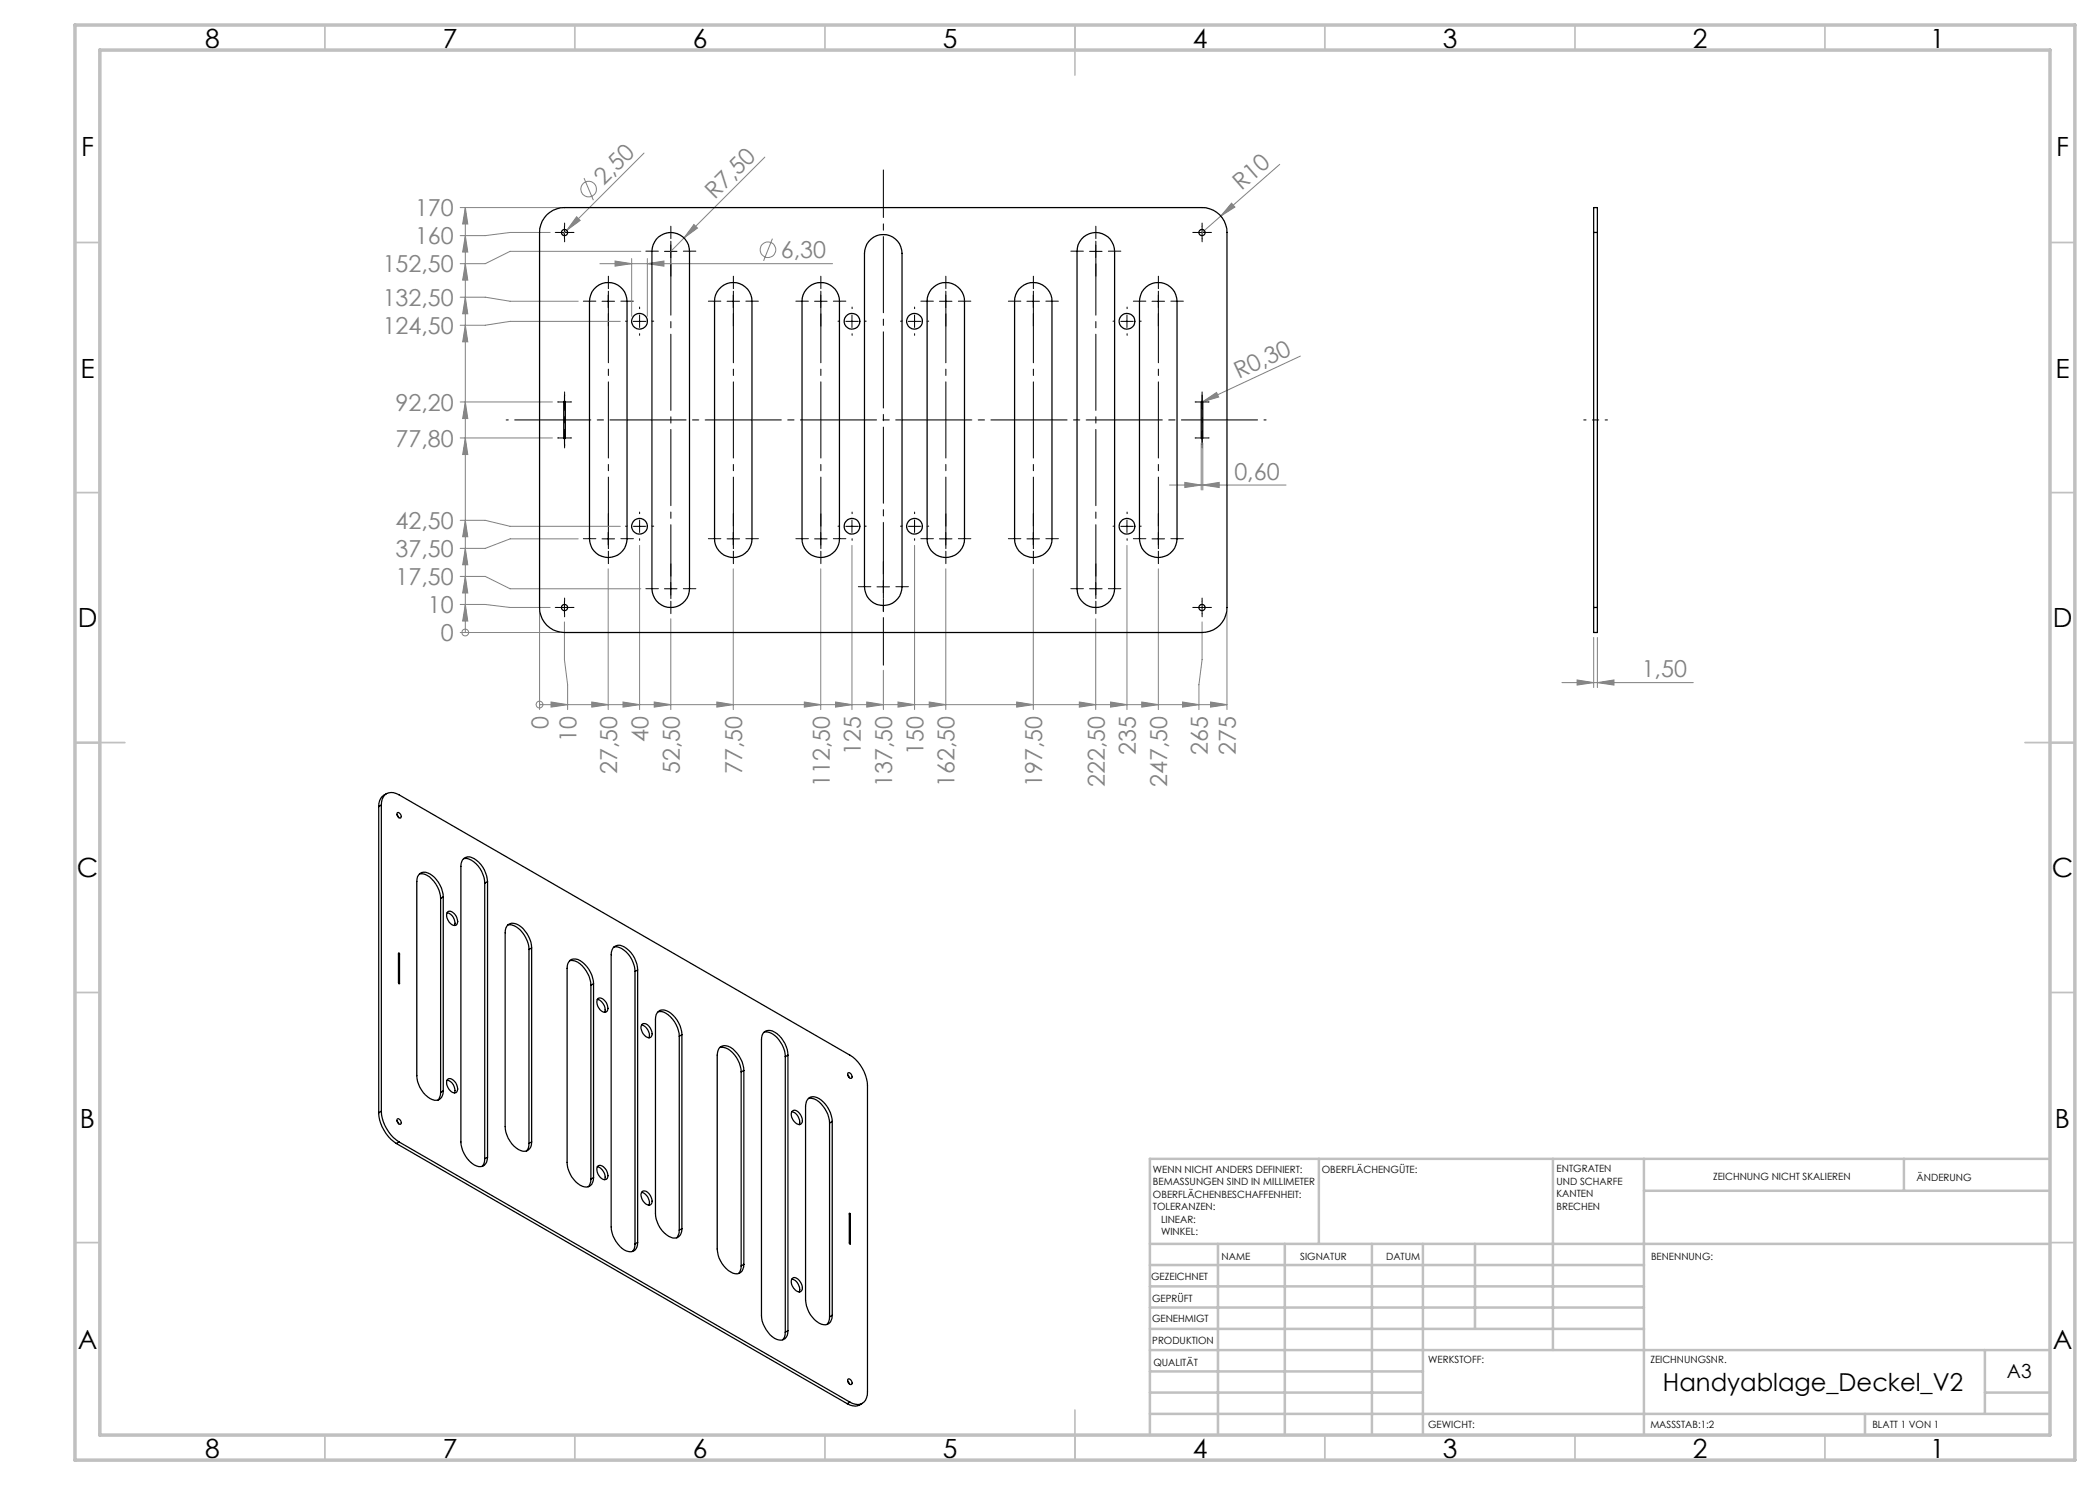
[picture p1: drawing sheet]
<svg xmlns="http://www.w3.org/2000/svg" width="420mm" height="297mm" viewBox="0 0 420 297" stroke-linecap="round" stroke-linejoin="round" font-family="sans-serif">
<g fill="none" stroke="#808080" stroke-width=".2">
<path d="M116.8 35.6l1.9 4.4M128.8 30.6l-16.3 16.4M153 31.4l-16.2 16.2M255.9 32.9l-11.7 10.3M92 59.4h5l5 .9h13.6M92 41.5h19.9M93.1 41.5v85M93.1 59.4l.5 3.4h-1.1zM93.1 52.7l.5 3.3h-1.1zM93.1 47.1l.5 3.3h-1.1zM93.1 41.5l.5 3.3h-1.1zM110 46.5h-8l-5 .6h-5"/>
<path d="M115.3 43.4l.7 .7-2.7 2zM120 52.7h46.5M123 52.2l3.3 .5-3.3 .5zM126.3 51.7v11.5M128.2 50.3h-26.2l-5 2.4h-5M129.5 52.7l3.3-.5v1zM129.5 51.7v11.5M136.8 47.6l-2.6 2.7M138.8 44.9l.7 .7-2.7 2zM154.5 47.7l-1.8 4.5M244.2 43.2l-3.8 3.3M246.3 40.6l.7 .8-2.8 1.8z"/>
<path d="M93.1 65l.5 3.4h-1.1zM124.1 64.3h-22.1l-5 .7h-5M260.1 71.2l-19.6 9.2M92 87.6h18.5M92 80.4h18.5M93.1 87.6l.5 3.3h-1.1zM93.1 80.4l.5 3.3h-1.1zM233.9 97h23.3M237 96.5l3.2 .5-3.2 .5zM240.2 88.6v9.4M240.5 80.4l2.8-1.9 .4 .9zM240.5 80.4h-.1"/>
<path d="M240.6 97l3.2-.5v1zM240.6 88.6v9.4M92 115.3h5l5 2.5h26.2M92 104.1h5l5 1.2h22.1M93.1 115.3l.5 3.3h-1.1zM93.1 109.7l.5 3.3h-1.1zM93.1 104.1l.5 3.2h-1.1zM115.6 107.8h-13.6l-5 1.9h-5M121.6 113.8v28.1M127.9 109.1v32.8M146.6 113.8v28.1M164.1 113.8v28.1"/>
<path d="M170.4 109.1v32.8M182.9 109.1v32.8M189.2 113.8v28.1M206.7 113.8v28.1M225.4 109.1v32.8M231.7 113.8v28.1M92 126.5h19.9M92 120.9h5l5 .6h8M93.1 126.5h.1M93.1 120.9l.5 3.3h-1.1zM107.9 122.5v19.4M112.9 124.4v7.5l.6 5v5"/>
<path d="M134.2 123.8v18.1M176.7 134.1v7.8M219.1 123.8v18.1M240.4 124.4v7.5l-.6 5v5M245.4 122.5v19.4M312.4 136.5h26.3M315.4 136l3.3 .5-3.3 .5zM318.7 127.5v10M319.5 136.5l3.3-.5v1zM319.5 127.5v10M107.9 140.9h.1M107.9 140.9h137.5"/>
<path d="M110.2 140.4l3.3 .5-3.3 .5zM118.4 140.4l3.2 .5-3.2 .5zM124.6 140.4l3.3 .5-3.3 .5zM130.8 140.4l3.4 .5-3.4 .5zM143.4 140.4l3.2 .5-3.2 .5zM160.9 140.4l3.2 .5-3.2 .5zM167.1 140.4l3.3 .5-3.3 .5zM173.4 140.4l3.3 .5-3.3 .5zM179.6 140.4l3.3 .5-3.3 .5zM185.8 140.4l3.4 .5-3.4 .5zM203.3 140.4l3.4 .5-3.4 .5zM215.9 140.4l3.2 .5-3.2 .5z"/>
<path d="M222.1 140.4l3.3 .5-3.3 .5zM228.4 140.4l3.3 .5-3.3 .5zM236.5 140.4l3.3 .5-3.3 .5zM242.1 140.4l3.3 .5-3.3 .5z"/>
<circle cx="117.7" cy="37.8" r="1.57"/>
<circle cx="153.6" cy="49.9" r="1.55"/>
<circle cx="93" cy="126.5" r=".69"/>
<circle cx="107.9" cy="140.9" r=".68"/>
</g>
<path d="M253.2 84h-152" fill="none" stroke="#000" stroke-width=".2" stroke-dasharray="15.2 1.3 1.3 1.3" stroke-dashoffset="-1.7"/>
<path d="M176.7 133v-99" fill="none" stroke="#000" stroke-width=".2" stroke-dasharray="15.2 1.3 1.3 1.3" stroke-dashoffset="5.7"/>
<path d="M189.2 58.2v51.5M206.7 58.2v51.5M231.7 58.2v51.5M121.7 109.7v-51.5M146.7 109.7v-51.5M164.2 109.7v-51.5" fill="none" stroke="#000" stroke-width=".2" stroke-dasharray="15.2 1.3 1.3 1.3" stroke-dashoffset=".9"/>
<path d="M219.2 48.2v71.5M134.2 119.7v-71.5" fill="none" stroke="#000" stroke-width=".2" stroke-dasharray="15.2 1.3 1.3 1.3" stroke-dashoffset=".4"/>
<path d="M112.9 78.4v11.2M240.4 78.4v11.2" fill="none" stroke="#000" stroke-width=".2" stroke-dasharray="15.2 1.3 1.3 1.3" stroke-dashoffset="11.5"/>
<g fill="none" stroke="#000" stroke-width=".2" stroke-dasharray="15.2 1.3 1.3 1.3">
<path d="M111.7 46.5h-.7M112.9 45.2v-.6M112.9 47.7v.7M114.2 46.5h.6M121.7 57.7v-2.5M131.7 50.2h-2.5M134.2 47.7v-2.5M134.2 52.7v2.5M136.7 50.2h2.5M146.7 57.7v-2.5M164.2 57.7v-2.5M189.2 57.7v-2.5"/>
<path d="M206.7 57.7v-2.5M216.7 50.2h-2.5M219.2 47.7v-2.5M219.2 52.7v2.5M221.7 50.2h2.5M231.7 57.7v-2.5M239.2 46.5h-.7M240.4 45.2v-.6M240.4 47.7v.7M241.7 46.5h.6M112.9 79.1v-.1M119.2 60.2h-2.5"/>
<path d="M121.7 62.7v2.5M124.2 60.2h2.5M125.4 64.2h-.3M127.9 61.7v-.3M127.9 66.7v.4M130.4 64.2h.3M144.2 60.2h-2.5M146.7 62.7v2.5M149.2 60.2h2.5M161.7 60.2h-2.5M164.2 62.7v2.5M166.7 60.2h2.5"/>
<path d="M167.9 64.2h-.3M170.4 61.7v-.3M170.4 66.7v.4M172.9 64.2h.3M180.4 64.2h-.3M182.9 61.7v-.3M182.9 66.7v.4M185.4 64.2h.3M186.7 60.2h-2.5M189.2 62.7v2.5M191.7 60.2h2.5M204.2 60.2h-2.5"/>
<path d="M206.7 62.7v2.5M209.2 60.2h2.5M222.9 64.2h-.3M225.4 61.7v-.3M225.4 66.7v.4M227.9 64.2h.3M229.2 60.2h-2.5M231.7 62.7v2.5M234.2 60.2h2.5M240.4 79.1v-.1M111.7 80.4h-.2M111.7 87.6h-.2"/>
<path d="M112.9 81.6v.2M112.9 86.3v-.1M112.9 88.8v.4M114.2 80.4h.1M114.2 87.6h.1M239.2 80.4h-.2M239.2 87.6h-.2M240.4 81.6v.2M240.4 86.3v-.1M240.4 88.8v.2M241.7 80.4h.1M241.7 87.6h.1"/>
<path d="M119.2 107.7h-2.5M121.7 105.2v-2.5M121.7 110.2v2.5M124.2 107.7h2.5M125.4 105.2h-.3M127.9 102.7v-.3M127.9 107.7v.4M130.4 105.2h.3M131.7 117.7h-2.5M134.2 115.2v-2.5M136.7 117.7h2.5M144.2 107.7h-2.5"/>
<path d="M146.7 105.2v-2.5M146.7 110.2v2.5M149.2 107.7h2.5M161.7 107.7h-2.5M164.2 105.2v-2.5M164.2 110.2v2.5M166.7 107.7h2.5M167.9 105.2h-.3M170.4 102.7v-.3M170.4 107.7v.4M172.9 105.2h.3M174.2 117.3h-2.5"/>
<path d="M176.7 114.8v-2.5M176.7 119.8v2.5M179.2 117.3h2.5M180.4 105.2h-.3M182.9 102.7v-.3M182.9 107.7v.4M185.4 105.2h.3M186.7 107.7h-2.5M189.2 105.2v-2.5M189.2 110.2v2.5M191.7 107.7h2.5M204.2 107.7h-2.5"/>
<path d="M206.7 105.2v-2.5M206.7 110.2v2.5M209.2 107.7h2.5M216.7 117.7h-2.5M219.2 115.2v-2.5M221.7 117.7h2.5M222.9 105.2h-.3M225.4 102.7v-.3M225.4 107.7v.4M227.9 105.2h.3M229.2 107.7h-2.5M231.7 105.2v-2.5"/>
<path d="M231.7 110.2v2.5M234.2 107.7h2.5M111.7 121.5h-.7M112.9 120.2v-.6M112.9 122.7v.7M114.2 121.5h.6M134.2 120.2v2.5M219.2 120.2v2.5M239.2 121.5h-.7M240.4 120.2v-.6M240.4 122.7v.7M241.7 121.5h.6"/>
</g>
<path d="M316.7 84h4.8" fill="none" stroke="#000" stroke-width=".2" stroke-dasharray="15.2 1.3 1.3 1.3" stroke-dashoffset="14.8"/>
<g fill="none" stroke="#000" stroke-width=".2">
<path d="M111.7 46.5h2.5M112.9 45.3v2.5M121.6 59v2.5M132.9 50.3h2.5M134.2 49v2.5M146.6 59v2.5M164.1 59v2.5M189.2 59v2.5M206.7 59v2.5M217.9 50.3h2.5M219.1 49v2.5M231.7 59v2.5"/>
<path d="M239.1 46.5h2.6M240.4 45.3v2.5M112.9 79.2v2.5M120.4 60.3h2.5M126.6 64.3h2.6M127.9 63v2.5M145.4 60.3h2.5M162.9 60.3h2.5M169.2 64.3h2.5M170.4 63v2.5M181.6 64.3h2.5M182.9 63v2.5"/>
<path d="M187.9 60.3h2.5M205.4 60.3h2.5M224.2 64.3h2.5M225.4 63v2.5M230.4 60.3h2.5M240.4 79.2v2.5M111.7 80.4h2.5M111.7 87.6h2.5M112.9 86.4v2.5M239.1 80.4h2.6M239.1 87.6h2.6M240.4 86.4v2.5"/>
<path d="M120.4 107.8h2.5M121.6 106.5v2.5M126.6 105.3h2.6M127.9 104v2.5M132.9 117.8h2.5M134.2 116.5v2.5M145.4 107.8h2.5M146.6 106.5v2.5M162.9 107.8h2.5M164.1 106.5v2.5M169.2 105.3h2.5M170.4 104v2.5"/>
<path d="M175.4 117.4h2.5M176.7 116.1v2.5M181.6 105.3h2.5M182.9 104v2.5M187.9 107.8h2.5M189.2 106.5v2.5M205.4 107.8h2.5M206.7 106.5v2.5M217.9 117.8h2.5M219.1 116.5v2.5M224.2 105.3h2.5M225.4 104v2.5"/>
<path d="M230.4 107.8h2.5M231.7 106.5v2.5M111.7 121.5h2.5M112.9 120.3v2.5M239.1 121.5h2.6M240.4 120.3v2.5"/>
</g>
<g fill="none" stroke="#c0c0c0" stroke-width=".35">
<path d="M65 5v5M115 5v5M165 5v5M215 5v10M265 5v5M315 5v5M365 5v5M15 48.5h5M410 48.5h5M15 98.5h5M410 98.5h5M15 148.5h10"/>
<path d="M405 148.5h10M15 198.5h5M410 198.5h5M15 248.5h5M410 248.5h5M65 287v5M115 287v5M165 287v5M215 282v10M265 287v5M315 287v5M365 287v5"/>
</g>
<g fill="none" stroke="#c0c0c0" stroke-width=".5">
<path d="M263.8 231.8v17M310.6 231.8v38.2M328.8 231.8v55.2M328.8 238.2h81.2M380.8 231.8v6.4M410 231.8h-180v55.2M230 248.8h180M230 257.3h98.8M230 253h98.8M243.6 248.8v38.2M257 248.8v38.2M274.4 248.8v38.2"/>
<path d="M284.6 248.8v38.2M295 248.8v17M230 265.8h98.8M230 261.5h98.8M230 278.5h54.6M230 274.3h54.6M230 270h180M397 278.5h13M397 270v12.8M230 282.8h180M373 282.8v4.2"/>
</g>
<path d="M15 5h400v287h-400zM20 10h390v277h-390z" fill="none" stroke="#c0c0c0" stroke-width=".7"/>
<g fill="#808080">
<path d="M240.5 80.4l2.8-1.9 .4 .9z"/>
<path d="M246.3 40.6l.7 .8-2.8 1.8z"/>
<path d="M115.3 43.4l.7 .7-2.7 2z"/>
<path d="M138.8 44.9l.7 .7-2.7 2z"/>
<path d="M93.1 120.9l.5 3.3h-1.1zM93.1 115.3l.5 3.3h-1.1zM93.1 109.7l.5 3.3h-1.1zM93.1 104.1l.5 3.2h-1.1zM93.1 65l.5 3.4h-1.1zM93.1 59.4l.5 3.4h-1.1zM93.1 52.7l.5 3.3h-1.1zM93.1 47.1l.5 3.3h-1.1zM93.1 41.5l.5 3.3h-1.1zM93.1 87.6l.5 3.3h-1.1zM93.1 80.4l.5 3.3h-1.1z"/>
<path d="M110.2 140.4l3.3 .5-3.3 .5zM118.4 140.4l3.2 .5-3.2 .5zM124.6 140.4l3.3 .5-3.3 .5zM130.8 140.4l3.4 .5-3.4 .5zM143.4 140.4l3.2 .5-3.2 .5zM160.9 140.4l3.2 .5-3.2 .5zM167.1 140.4l3.3 .5-3.3 .5zM173.4 140.4l3.3 .5-3.3 .5zM179.6 140.4l3.3 .5-3.3 .5zM185.8 140.4l3.4 .5-3.4 .5zM203.3 140.4l3.4 .5-3.4 .5zM215.9 140.4l3.2 .5-3.2 .5zM222.1 140.4l3.3 .5-3.3 .5zM228.4 140.4l3.3 .5-3.3 .5zM236.5 140.4l3.3 .5-3.3 .5zM242.1 140.4l3.3 .5-3.3 .5z"/>
<path d="M240.6 97l3.2-.5v1zM237 96.5l3.2 .5-3.2 .5z"/>
<path d="M123 52.2l3.3 .5-3.3 .5zM129.5 52.7l3.3-.5v1zM315.4 136l3.3 .5-3.3 .5zM319.5 136.5l3.3-.5v1z"/>
</g>
<g fill="none" stroke="#000" stroke-width=".25">
<path d="M109.4 43a5 5 0 0 1 3.5-1.5h127.5a4.9 4.9 0 0 1 5 5v75a4.9 4.9 0 0 1-5 5h-127.5a4.9 4.9 0 0 1-5-5v-75a5.2 5.2 0 0 1 1.5-3.5zM119.2 57.4a3.7 3.7 0 0 1 4-.6 3.7 3.7 0 0 1 2.2 3.5v47.5a3.8 3.8 0 0 1-3.7 3.7 3.8 3.8 0 0 1-3.8-3.7v-47.5a3.9 3.9 0 0 1 1.3-2.9zM131.7 47.4a3.8 3.8 0 0 1 4-.5 3.8 3.8 0 0 1 2.2 3.4v67.5a3.8 3.8 0 0 1-3.8 3.7 3.8 3.8 0 0 1-3.7-3.7v-67.5a3.9 3.9 0 0 1 1.3-2.9zM144.3 57.4a3.7 3.7 0 0 1 3.9-.5 3.7 3.7 0 0 1 2.2 3.4v47.5a3.7 3.7 0 0 1-3.8 3.7 3.7 3.7 0 0 1-3.7-3.7v-47.5a3.6 3.6 0 0 1 1.4-2.9zM161.3 57.9a3.7 3.7 0 0 1 4.1-1.2 3.7 3.7 0 0 1 2.5 3.6v47.5a3.7 3.7 0 0 1-3.8 3.7 3.7 3.7 0 0 1-3.7-3.7v-47.5a3.5 3.5 0 0 1 .9-2.4zM174.2 47.8a3.7 3.7 0 0 1 4-.5 3.7 3.7 0 0 1 2.2 3.4v66.7a3.8 3.8 0 0 1-3.7 3.7 3.8 3.8 0 0 1-3.8-3.7v-66.7a3.9 3.9 0 0 1 1.3-2.9zM186.3 57.9a3.7 3.7 0 0 1 4.1-1.2 3.7 3.7 0 0 1 2.5 3.6v47.5a3.7 3.7 0 0 1-3.7 3.7 3.7 3.7 0 0 1-3.8-3.7v-47.5a3.7 3.7 0 0 1 .9-2.4zM203.8 57.9a3.7 3.7 0 0 1 4.1-1.2 3.7 3.7 0 0 1 2.5 3.6v47.5a3.7 3.7 0 0 1-3.7 3.7 3.7 3.7 0 0 1-3.8-3.7v-47.5a3.7 3.7 0 0 1 .9-2.4zM216.3 47.8a3.8 3.8 0 0 1 4.2-1.1 3.8 3.8 0 0 1 2.4 3.6v67.5a3.8 3.8 0 0 1-3.7 3.7 3.8 3.8 0 0 1-3.8-3.7v-67.5a3.5 3.5 0 0 1 .9-2.5zM228.8 57.9a3.7 3.7 0 0 1 4.1-1.2 3.7 3.7 0 0 1 2.5 3.6v47.5a3.8 3.8 0 0 1-3.7 3.7 3.8 3.8 0 0 1-3.8-3.7v-47.5a4.1 4.1 0 0 1 .9-2.4zM318.7 46.5v-5h.8v5M318.7 46.5h.8"/>
<path d="M318.7 46.5v75M319.5 46.5v75M112.8 80.3l.3 .1v7.2a.16 .16 0 0 1-.2 .2 .16 .16 0 0 1-.2-.2zM240.3 80.3l.3 .1v7.2a.16 .16 0 0 1-.2 .2 .16 .16 0 0 1-.2-.2zM318.7 121.5v5h.8v-5M318.7 121.5h.8M77.3 158.7a2.53 2.53 0 0 0-1.6 2.6M75.7 161.3v61.3M76.3 161a2.16 2.16 0 0 1 1-2.3 2.16 2.16 0 0 1 2.5 .3l90.2 52a7.8 7.8 0 0 1 3.5 6.1v61.3a2.15 2.15 0 0 1-1 2.3 2.15 2.15 0 0 1-2.5-.3M76.3 161v61.2M76.3 161l-.6 .3M79.4 162.9l.3 .6"/>
<path d="M79.5 162.5a.72 .72 0 0 1 .6 1.1 .74 .74 0 0 1-.6-1.1zM83.9 174.8a3.5 3.5 0 0 1 3.3 2l.6 1.2 .3 1.7M88.1 179.7v38.8M88.7 179.4a5.5 5.5 0 0 0-3.6-5 1.55 1.55 0 0 0-1.7 1.9v38.8a5.5 5.5 0 0 0 3.5 5 1.58 1.58 0 0 0 1.8-1.9M88.7 179.4v38.8M88.7 179.4l-.6 .3M92.7 171.7a3.6 3.6 0 0 1 3.3 2l.8 1.8 .1 1.1M96.9 176.6v55.1M97.5 176.3a5.5 5.5 0 0 0-3.6-4.9 1.59 1.59 0 0 0-1.7 1.9v55.1a5.5 5.5 0 0 0 3.5 4.9 1.59 1.59 0 0 0 1.8-1.8M97.5 176.3v55.2M97.5 176.3l-.6 .3M79.9 190.8l-.2-.2v6l.1 .1h.1"/>
<path d="M79.9 190.8v5.9M79.9 196.7h-.1M79.9 190.8l-.2 .1M89.4 182.6a2.09 2.09 0 0 1 1.5 2.5M89.6 182.3a1.31 1.31 0 0 1 1.6 .9l.2 .3a.99 .99 0 0 1-.5 1.6 1.99 1.99 0 0 1-1.3-2.8zM101.6 185a3.5 3.5 0 0 1 3.2 2l.4 .6a4.6 4.6 0 0 1 .6 2.3M105.8 189.9v38.8M106.3 189.6a5.4 5.4 0 0 0-3.5-4.9 1.51 1.51 0 0 0-1.8 1.8v38.8a5.5 5.5 0 0 0 3.6 5 1.58 1.58 0 0 0 1.7-1.9M106.3 189.6v38.8M106.3 189.6l-.5 .3M113.9 192.2a3.3 3.3 0 0 1 3.3 2l.6 1.1 .4 1.8M118.2 197.1v38.7"/>
<path d="M118.7 196.7a5.5 5.5 0 0 0-3.6-4.9 1.51 1.51 0 0 0-1.7 1.9v38.8a5.3 5.3 0 0 0 3.5 4.9 1.54 1.54 0 0 0 1.8-1.9M118.7 196.7v38.8M118.7 196.7l-.5 .4M119.5 199.9a2.15 2.15 0 0 1 1.4 2.6M119.6 199.7a1.64 1.64 0 0 1 1.9 1.6 .81 .81 0 0 1-.3 1.1 .81 .81 0 0 1-1.1-.4l-.6-1.1a1.3 1.3 0 0 1 .1-1.2zM122.8 189.4a3.6 3.6 0 0 1 3.3 2l.8 1.8 .1 1.1M127 194.3v54.5M127.5 194a5.4 5.4 0 0 0-3.5-4.9 1.59 1.59 0 0 0-1.8 1.9v54.4a5.8 5.8 0 0 0 3.1 4.8 1.55 1.55 0 0 0 1.7-.2 1.55 1.55 0 0 0 .5-1.5M127.5 194v54.5M127.5 194l-.5 .3M88.1 218.5l-.2 .9-.3 .6M88.7 218.2l-.6 .3"/>
<path d="M89.4 216a2.09 2.09 0 0 1 1.5 2.6M89.6 215.8a1.31 1.31 0 0 1 1.6 .8l.2 .4a.99 .99 0 0 1-.5 1.6 1.99 1.99 0 0 1-1.3-2.8zM128.3 205a2.15 2.15 0 0 1 1.5 2.6M128.4 204.8a1.64 1.64 0 0 1 2 1.6 .81 .81 0 0 1-.4 1.1 .81 .81 0 0 1-1.1-.4l-.5-.7a1.45 1.45 0 0 1 0-1.6zM131.6 202.3a3.5 3.5 0 0 1 3.3 2.1l.6 1.1 .4 1.8M135.9 207.3v38.7M136.4 206.9a5.5 5.5 0 0 0-3.6-4.9 1.55 1.55 0 0 0-1.7 1.9v38.8a5.4 5.4 0 0 0 3.5 4.9 1.59 1.59 0 0 0 1.8-1.9M136.4 206.9v38.8M136.4 206.9l-.5 .4M144 209.5a3.5 3.5 0 0 1 3.3 2l.6 1.2 .3 1.7M148.2 214.4v38.8M148.8 214.1a5.8 5.8 0 0 0-3.1-4.8 1.58 1.58 0 0 0-1.7 .2 1.58 1.58 0 0 0-.6 1.5v38.8a5.5 5.5 0 0 0 3.6 4.9 1.55 1.55 0 0 0 1.8-1.8"/>
<path d="M148.8 214.1v38.8M148.8 214.1l-.6 .3M152.8 206.4a3.3 3.3 0 0 1 3.3 2.1l.4 .5a4.8 4.8 0 0 1 .6 2.3M157.1 211.3v55.1M157.6 211a5.5 5.5 0 0 0-3.6-4.9 1.54 1.54 0 0 0-1.7 1.9v55.1a5.8 5.8 0 0 0 3.1 4.8 1.55 1.55 0 0 0 1.7-.2 1.55 1.55 0 0 0 .5-1.6M157.6 211v55.1M157.6 211l-.5 .3M161.7 219.7a3.3 3.3 0 0 1 3.3 2l.6 1.1 .3 1.8M169.5 214.7l.2-.1a.72 .72 0 0 1 .6 1h-.3l-.3-.3zM169.5 215l.4 .5M75.7 222.6a8 8 0 0 0 3.6 6.1M76.3 222.2a8 8 0 0 0 3.5 6.2"/>
<path d="M76.3 222.2l-.6 .4M79.3 228.7l90.1 52M79.4 224.2l.3 .6M79.5 223.8a.72 .72 0 0 1 .6 1.1 .74 .74 0 0 1-.6-1.1zM79.8 228.4l90.2 52M79.8 228.4l-.5 .3M96.9 231.7a1.98 1.98 0 0 1-.5 1.6M97.5 231.5l-.6 .2M105.8 228.7a1.85 1.85 0 0 1-.5 1.5M106.3 228.4l-.5 .3M118.2 235.8a2.19 2.19 0 0 1-.5 1.5M118.7 235.5l-.5 .3"/>
<path d="M119.5 233.4a2.15 2.15 0 0 1 1.4 2.5M119.6 233.2a1.64 1.64 0 0 1 1.9 1.6 .81 .81 0 0 1-.3 1.1 .81 .81 0 0 1-1.1-.4l-.6-1.1a1.3 1.3 0 0 1 .1-1.2zM128.3 238.5a2.1 2.1 0 0 1 1.5 2.5M128.4 238.3a1.64 1.64 0 0 1 2 1.6 .81 .81 0 0 1-.4 1.1 .81 .81 0 0 1-1.1-.4l-.5-.7a1.45 1.45 0 0 1 0-1.6zM158.4 222.4a2.1 2.1 0 0 1 1.4 2.5M158.5 222.2a1.23 1.23 0 0 1 1.6 .8l.2 .3a.89 .89 0 0 1 .2 1 .89 .89 0 0 1-.9 .6 2.22 2.22 0 0 1-1.3-2.5zM165.9 224.6v38.8M166.4 224.3a5.5 5.5 0 0 0-3.5-4.9 1.59 1.59 0 0 0-1.8 1.8v38.8a5.4 5.4 0 0 0 3.6 4.9 1.55 1.55 0 0 0 1.7-1.8M166.4 224.3v38.8M166.4 224.3l-.5 .3M127 248.8a1.83 1.83 0 0 1-.5 1.5M127.5 248.5l-.5 .3"/>
<path d="M135.9 246l-.2 1-.4 .6M136.4 245.7l-.5 .3M148.2 253.2a2.19 2.19 0 0 1-.5 1.5M148.8 252.9l-.6 .3M158.4 255.8a2.1 2.1 0 0 1 1.4 2.6M158.5 255.7a1.23 1.23 0 0 1 1.6 .8l.2 .3a.89 .89 0 0 1 .2 1 .89 .89 0 0 1-.9 .5 2.22 2.22 0 0 1-1.3-2.4zM170.1 242.8l-.2-.1v6h.2M170.1 242.8v5.9M170.1 248.7l-.1 .1M170.1 242.8l-.2 .2M157.1 266.4a1.83 1.83 0 0 1-.6 1.6M157.6 266.1l-.5 .3"/>
<path d="M165.9 263.4a2.19 2.19 0 0 1-.5 1.5M166.4 263.1l-.5 .3M169.5 275.9l.2-.1a.72 .72 0 0 1 .6 1.1h-.3l-.3-.4zM169.5 276.2l.4 .6M170 280.4l-.6 .3M172.5 280.7a2.43 2.43 0 0 1-3.1 0"/>
<circle cx="112.9" cy="46.5" r=".62"/>
<circle cx="240.4" cy="46.5" r=".62"/>
<circle cx="127.9" cy="64.2" r="1.57"/>
<circle cx="170.4" cy="64.2" r="1.58"/>
<circle cx="182.9" cy="64.2" r="1.57"/>
<circle cx="225.4" cy="64.2" r="1.58"/>
<circle cx="127.9" cy="105.3" r="1.56"/>
<circle cx="170.4" cy="105.3" r="1.57"/>
<circle cx="182.9" cy="105.3" r="1.56"/>
<circle cx="225.4" cy="105.3" r="1.57"/>
<circle cx="112.9" cy="121.5" r=".62"/>
<circle cx="240.4" cy="121.5" r=".62"/>
</g>
<g font-size="5.3">
<text x="41" y="9.5">8</text>
<text x="88.5" y="9.5">7</text>
<text x="138.5" y="9.5">6</text>
<text x="188.5" y="9.5">5</text>
<text x="238.5" y="9.5">4</text>
<text x="288.5" y="9.5">3</text>
<text x="338.5" y="9.5">2</text>
<text x="386" y="9.5">1</text>
<text x="16.2" y="31.2">F</text>
<text x="411.2" y="31.2">F</text>
<text x="16.1" y="75.5">E</text>
<text x="411.1" y="75.5">E</text>
<text x="15.5" y="125.5">D</text>
<text x="410.5" y="125.5">D</text>
<text x="15.4" y="175.5">C</text>
<text x="410.4" y="175.5">C</text>
<text x="16" y="225.5">B</text>
<text x="411" y="225.5">B</text>
<text x="15.5" y="269.7">A</text>
<text x="410.5" y="269.7">A</text>
<text x="41" y="291.5">8</text>
<text x="88.5" y="291.5">7</text>
<text x="138.5" y="291.5">6</text>
<text x="188.5" y="291.5">5</text>
<text x="238.5" y="291.5">4</text>
<text x="288.5" y="291.5">3</text>
<text x="338.5" y="291.5">2</text>
<text x="386" y="291.5">1</text>
</g>
<text font-size="4.9" x="332.6" y="278.2">Handyablage_Deckel_V2</text>
<g font-size="4.7" fill="#808080">
<text x="120.8" y="37.2" transform="rotate(-45 120.8 37.2)">2,50</text>
<text x="143" y="40" transform="rotate(-45 143 40)">R7,50</text>
<text x="248.3" y="38.3" transform="rotate(-41 248.3 38.3)">R10</text>
<text x="83" y="43.2">170</text>
<text x="83" y="48.9">160</text>
<text x="156.2" y="51.6">6,30</text>
<text x="76.5" y="54.5">152,50</text>
<text x="76.5" y="61.2">132,50</text>
<text x="76.5" y="66.8">124,50</text>
<text x="247.7" y="75.9" transform="rotate(-25 247.7 75.9)">R0,30</text>
<text x="79.1" y="82.2">92,20</text>
<text x="79.1" y="89.4">77,80</text>
<text x="246.9" y="96">0,60</text>
<text x="79.1" y="105.8">42,50</text>
<text x="79.1" y="111.4">37,50</text>
<text x="79.1" y="117">17,50</text>
<text x="85.6" y="122.6">10</text>
<text x="88.2" y="128.3">0</text>
<text x="328.3" y="135.5">1,50</text>
<text x="109.7" y="145.8" transform="rotate(-90 109.7 145.8)">0</text>
<text x="115.3" y="148.4" transform="rotate(-90 115.3 148.4)">10</text>
<text x="129.7" y="148.4" transform="rotate(-90 129.7 148.4)">40</text>
<text x="123.4" y="154.8" transform="rotate(-90 123.4 154.8)">27,50</text>
<text x="135.9" y="154.8" transform="rotate(-90 135.9 154.8)">52,50</text>
<text x="148.4" y="154.8" transform="rotate(-90 148.4 154.8)">77,50</text>
<text x="172.2" y="151" transform="rotate(-90 172.2 151)">125</text>
<text x="184.7" y="151" transform="rotate(-90 184.7 151)">150</text>
<text x="227.2" y="151" transform="rotate(-90 227.2 151)">235</text>
<text x="241.6" y="151" transform="rotate(-90 241.6 151)">265</text>
<text x="247.2" y="151" transform="rotate(-90 247.2 151)">275</text>
<text x="165.9" y="157.4" transform="rotate(-90 165.9 157.4)">112,50</text>
<text x="178.4" y="157.4" transform="rotate(-90 178.4 157.4)">137,50</text>
<text x="190.9" y="157.4" transform="rotate(-90 190.9 157.4)">162,50</text>
<text x="208.4" y="157.4" transform="rotate(-90 208.4 157.4)">197,50</text>
<text x="220.9" y="157.4" transform="rotate(-90 220.9 157.4)">222,50</text>
<text x="233.4" y="157.4" transform="rotate(-90 233.4 157.4)">247,50</text>
</g>
<text font-size="3.9" x="401.4" y="275.6">A3</text>
<g font-size="2">
<text x="230.6" y="234.6">WENN NICHT ANDERS DEFINIERT:</text>
<text x="230.6" y="237.1">BEMASSUNGEN SIND IN MILLIMETER</text>
<text x="230.6" y="239.6">OBERFLÄCHENBESCHAFFENHEIT:</text>
<text x="264.4" y="234.6">OBERFLÄCHENGÜTE:</text>
<text x="311.3" y="234.5">ENTGRATEN</text>
<text x="311.3" y="237">UND SCHARFE</text>
<text x="311.3" y="239.5">KANTEN</text>
<text x="342.6" y="236">ZEICHNUNG NICHT SKALIEREN</text>
<text x="383.3" y="236.2">ÄNDERUNG</text>
<text x="230.6" y="242.1">TOLERANZEN:</text>
<text x="232.2" y="244.6">LINEAR:</text>
<text x="311.3" y="242">BRECHEN</text>
<text x="232.2" y="247.1">WINKEL:</text>
<text x="244.3" y="252">NAME</text>
<text x="260" y="251.9">SIGNATUR</text>
<text x="277.2" y="251.9">DATUM</text>
<text x="330.2" y="251.9">BENENNUNG:</text>
<text x="230.2" y="256.1">GEZEICHNET</text>
<text x="230.4" y="260.3">GEPRÜFT</text>
<text x="230.4" y="264.4">GENEHMIGT</text>
<text x="230.5" y="268.8">PRODUKTION</text>
<text x="230.7" y="273.1">QUALITÄT</text>
<text x="285.6" y="272.5">WERKSTOFF:</text>
<text x="330.1" y="272.5">ZEICHNUNGSNR.</text>
<text x="285.6" y="285.5">GEWICHT:</text>
<text x="330.1" y="285.6">MASSSTAB:1:2</text>
<text x="374.5" y="285.6">BLATT 1 VON 1</text>
</g>
</svg>
